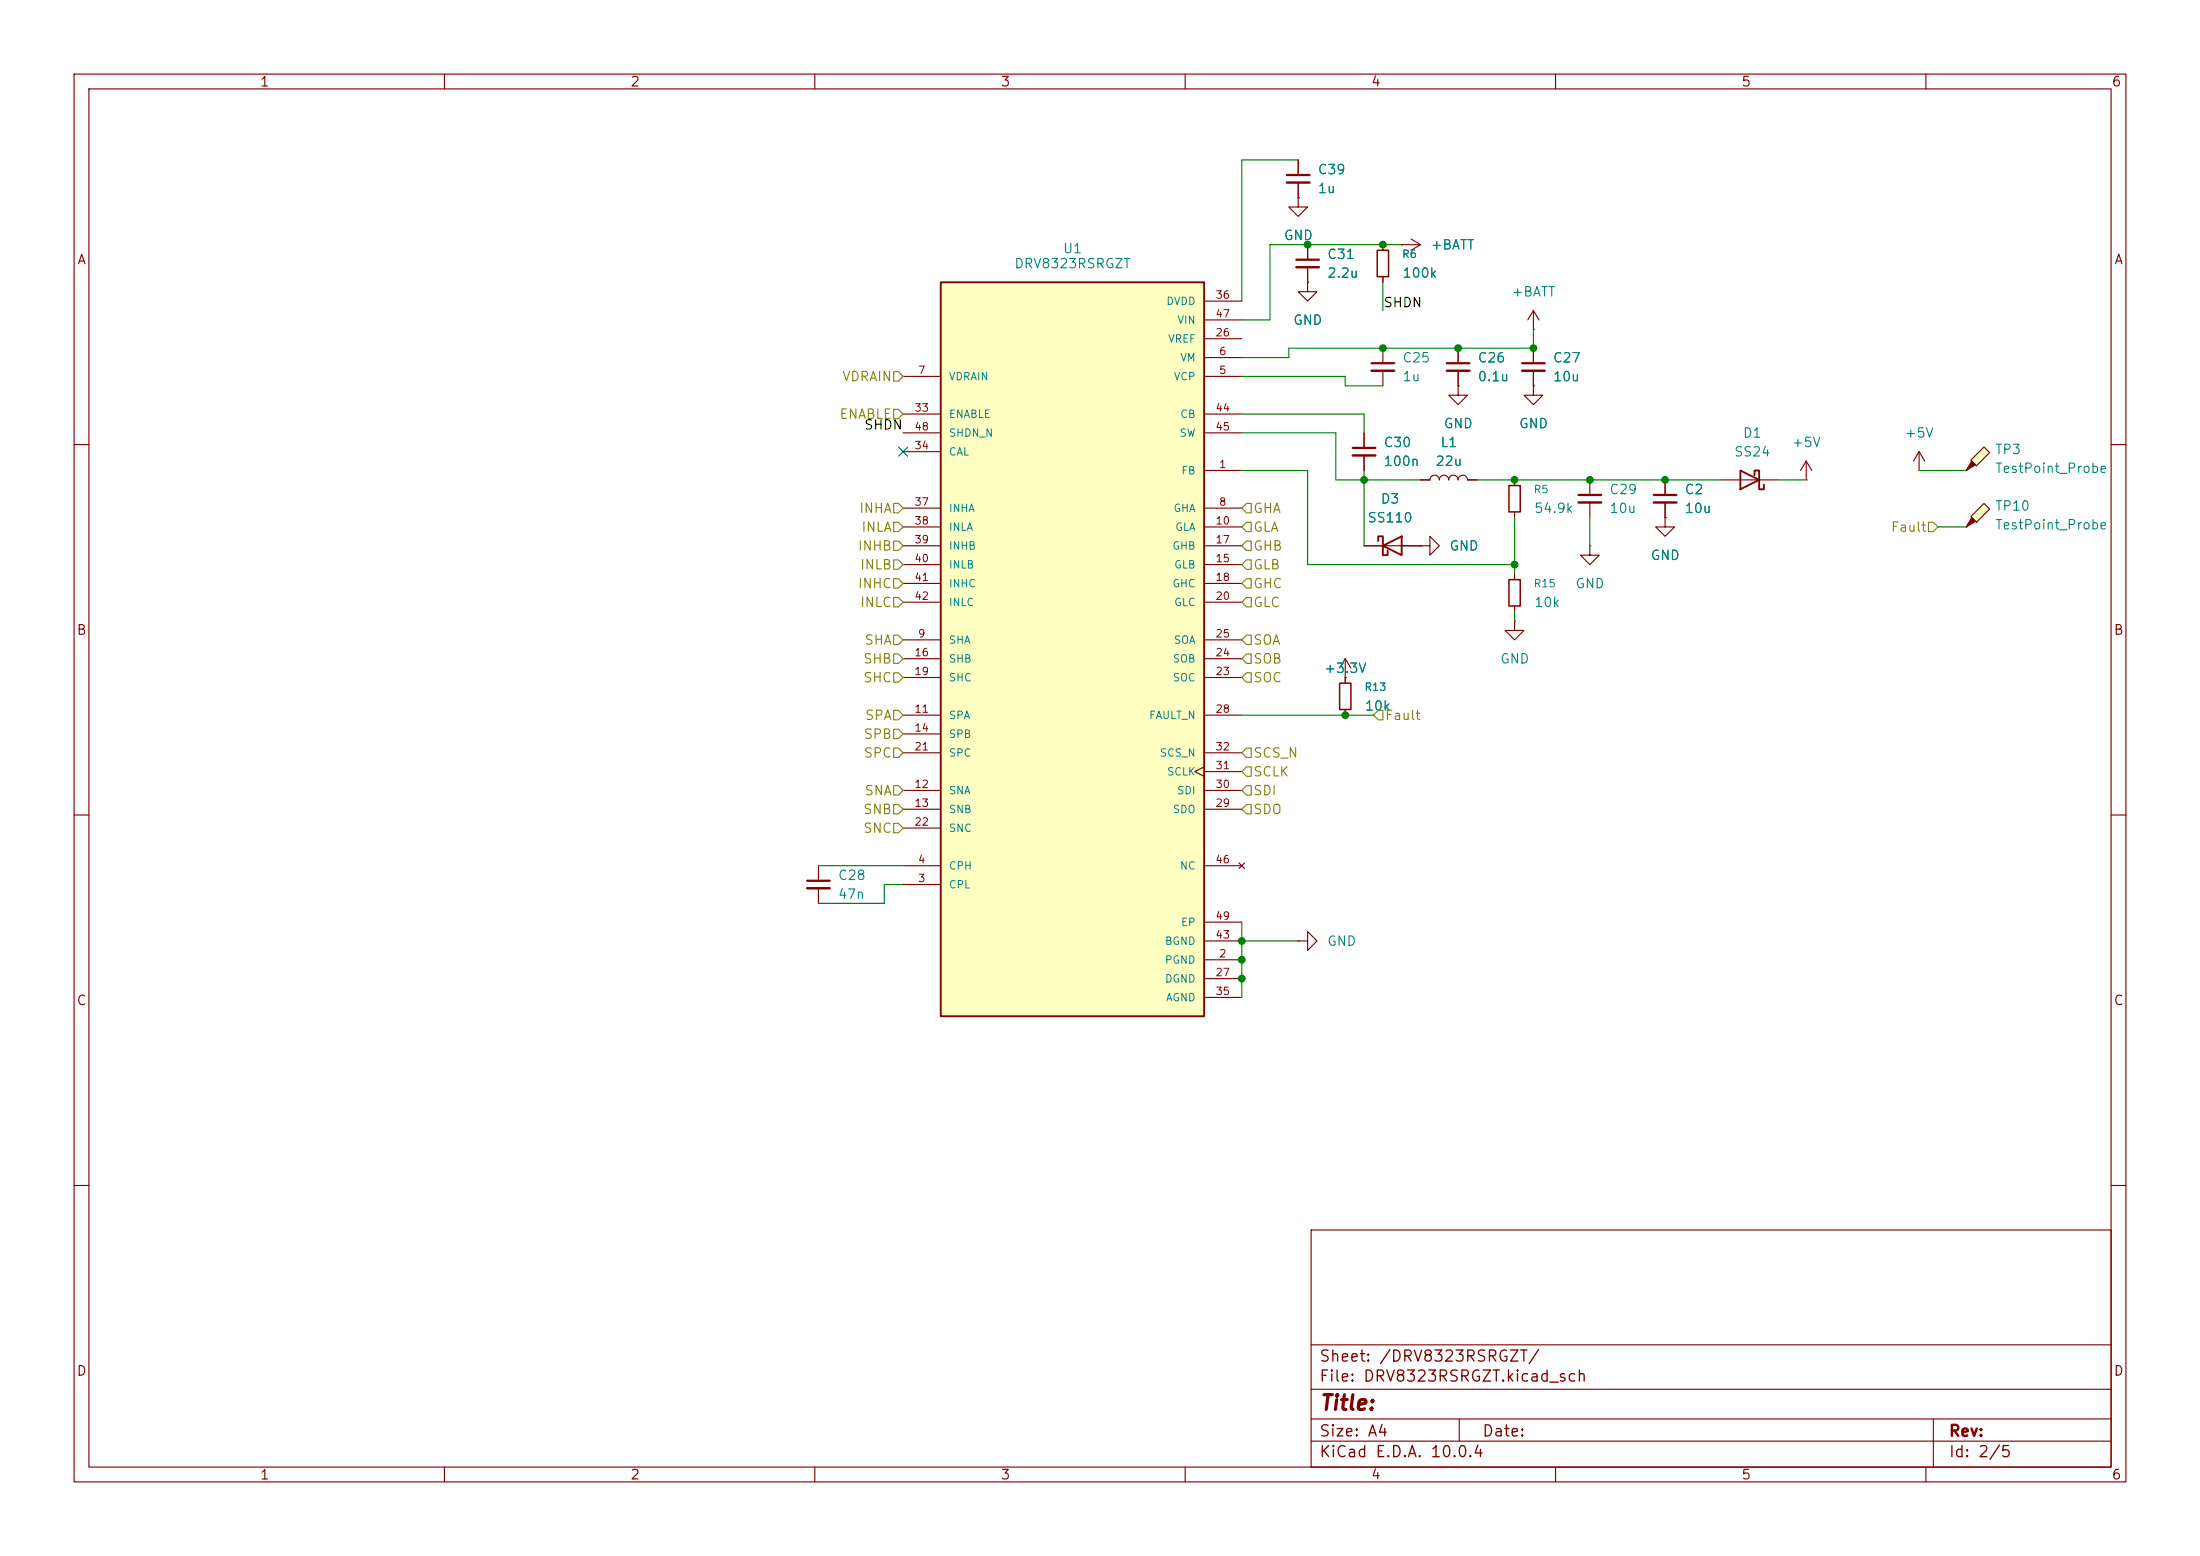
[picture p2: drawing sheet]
<svg xmlns="http://www.w3.org/2000/svg" width="297mm" height="210mm" viewBox="0 0 297 210" stroke-linecap="round" stroke-linejoin="round" font-family="sans-serif">
<g fill="none" stroke="#840000" stroke-width=".15">
<path d="M10 10h277v190h-277zM12 12h273v186h-273zM60 10v2M110 10v2M160 10v2M210 10v2M260 10v2M176.5 38.1v1.3h1.3l-1.3 1.2-1.2-1.2h1.2M176.5 38.1h.1M176.5 33v2.1M176.5 36.1v2M186.7 33v.8"/>
<path d="M186.7 37.3v.8M189.2 33h.1M189.2 33h2.6M190.5 32.3l1.3 .7M191.8 33l-1.3 .8M186.7 47v2M186.7 50v2.1M196.8 52.1v1.2h1.3l-1.3 1.3-1.2-1.3h1.2M196.8 52.1h.1M196.8 47v2M196.8 50v2.1M207 44.5h.1"/>
<path d="M207 41.9l-.8 1.3M207 41.9l.8 1.3M207 41.9v2.6M10 60h2M184.1 73.7h7.7M191.8 73.7h1.2v-1.3l1.3 1.3-1.3 1.2v-1.2M191.8 73.7h.1M191.8 64.8h1.2a.64 .64 0 0 1 .7-.7 .64 .64 0 0 1 .6 .7 .64 .64 0 0 1 .6-.7 .64 .64 0 0 1 .7 .7 .64 .64 0 0 1 .6-.7 .64 .64 0 0 1 .6 .7 .64 .64 0 0 1 .7-.7 .64 .64 0 0 1 .6 .7h1.3M285 60h2M204.5 83.8v1.3h1.2l-1.2 1.3-1.3-1.3h1.3M204.5 83.8h.1M10 110h2"/>
<path d="M110.5 116.8v2.1M110.5 119.9v2M285 110h2M175.3 127h1.2v-1.3l1.3 1.3-1.3 1.3v-1.3M175.3 127h.1M10 160h2M177 166h108v32h-108zM285 160h2M60 198v2M110 198v2M160 198v2M177 194.5h108"/>
<path d="M177 191.5h108M177 187.5h108M177 181.5h108M197 191.5v3M210 198v2M260 198v2M261 191.5v6.5"/>
</g>
<path d="M175 35.1h3.1M185.2 49h3M195.3 49h3.1M109 118.9h3" fill="none" stroke="#840000" stroke-width=".3"/>
<path d="M175 36.1h3.1M185.2 50h3M195.3 50h3.1M109 119.9h3" fill="none" stroke="#840000" stroke-width=".33"/>
<path d="M186.1 73v-.6h.6v2.5h.6v-.6M186.7 73.7l2.5-1.3v2.5z" fill="none" stroke="#840000" stroke-width=".25"/>
<path d="M185.9 33.8h1.6v3.5h-1.6z" fill="none" stroke="#840000" stroke-width=".2"/>
<path d="M127 38.1h35.6v99.1h-35.6z" fill="#ffffc2"/>
<path d="M127 38.1h35.6v99.1h-35.6z" fill="none" stroke="#840000" stroke-width=".25"/>
<g fill="none" stroke="#840000" stroke-width=".15">
<path d="M121.9 50.8h5.1M121.9 55.9h5.1M121.9 58.4h5.1M162.6 50.8h5M162.6 48.3h5M162.6 45.7h5M162.6 55.9h5M162.6 40.6h5M162.6 58.4h5M162.6 43.2h5M207 52.1v1.2h1.3l-1.3 1.3-1.3-1.3h1.3M207 52.1h.1"/>
<path d="M207 47v2M207 50v2.1M121.9 68.6h5.1M121.9 71.1h5.1M121.9 76.2h5.1M121.9 73.7h5.1M121.9 78.7h5.1M121.9 61h5.1M162.6 63.5h5M162.6 68.6h5M162.6 71.1h5M162.6 76.2h5"/>
<path d="M162.6 73.7h5M162.6 78.7h5M121.9 86.4h5.1M121.9 96.5h5.1M121.9 99.1h5.1M121.9 88.9h5.1M121.9 91.4h5.1M121.9 81.3h5.1M162.6 86.4h5M162.6 96.5h5M162.6 88.9h5M162.6 91.4h5"/>
<path d="M162.6 81.3h5M121.9 119.4h5.1M121.9 116.8h5.1M121.9 106.7h5.1M121.9 109.2h5.1M121.9 101.6h5.1M121.9 111.8h5.1M162.6 103.5l-1.3 .6 1.3 .7M162.6 116.8h5M162.6 106.7h5M162.6 109.2h5M162.6 101.6h5"/>
<path d="M162.6 104.1h5M167.3 116.5l.7 .7M168 116.5l-.7 .7M162.6 129.5h5M162.6 132.1h5M162.6 134.6h5M162.6 127h5M162.6 124.5h5"/>
</g>
<path d="M205.5 49h3" fill="none" stroke="#840000" stroke-width=".3"/>
<path d="M205.5 50h3" fill="none" stroke="#840000" stroke-width=".33"/>
<path d="M266.1 69.7l1.7-1.8 .8 .8-1.8 1.8z" fill="#ffffc2"/>
<path d="M266.2 69.9l.5 .5-1.3 .7z" fill="#840000" stroke="#840000" stroke-width=".15"/>
<path d="M265.4 71.1h.1M266.1 69.7l1.7-1.8 .8 .8-1.8 1.8z" fill="none" stroke="#840000" stroke-width=".15"/>
<path d="M266.1 62.1l1.7-1.8 .8 .8-1.8 1.8z" fill="#ffffc2"/>
<path d="M266.2 62.2l.5 .5-1.3 .8z" fill="#840000" stroke="#840000" stroke-width=".15"/>
<g fill="none" stroke="#840000" stroke-width=".15">
<path d="M175.3 26.7v1.2h1.2l-1.2 1.3-1.3-1.3h1.3M175.3 26.7h.1M175.3 21.6v2M175.3 24.6v2.1M176.5 38.1h.1M176.5 33v2.1M176.5 36.1v2M186.7 33v.8M186.7 37.3v.8M189.2 33h.1M184.1 58.4v2.1M196.8 52.1h.1"/>
<path d="M196.8 47v2M196.8 50v2.1M207 52.1h.1M207 47v2M207 50v2.1M184.1 61.5v2M184.1 73.7h2.6M189.2 73.7h2.6M191.8 73.7h.1M191.8 64.8h1.2M198.1 64.8h1.3M204.5 64.8v.7"/>
<path d="M204.5 69.1v.8M204.5 77.5v.7M214.6 73.7v1.2h1.3l-1.3 1.3-1.2-1.3h1.2M214.6 73.7h.1M214.6 64.8v2M214.6 67.8v2.1M224.8 69.9v1.2h1.3l-1.3 1.3-1.3-1.3h1.3M224.8 69.9h.1M224.8 64.8v2M224.8 67.8v2.1M232.4 64.8h7.6M243.8 64.8h.1"/>
<path d="M243.8 62.2l-.7 1.3M243.8 62.2l.8 1.3M243.8 62.2v2.6M259.1 63.5h.1M259.1 61l-.8 1.2M259.1 61l.7 1.2M259.1 61v2.5M265.4 63.5h.1M266.1 62.1l1.7-1.8 .8 .8-1.8 1.8zM181.6 91.4h.1M181.6 88.9l-.8 1.3M181.6 88.9l.8 1.3"/>
<path d="M181.6 88.9v3.3M181.6 95.8v.7M204.5 81.8v.8"/>
</g>
<path d="M234.9 63.5l2.6 1.3-2.6 1.2zM236.9 64.1v-.6h.6v2.5h.6v-.6" fill="none" stroke="#840000" stroke-width=".25"/>
<path d="M203.7 78.2h1.5v3.6h-1.5zM203.7 65.5h1.5v3.6h-1.5zM180.8 92.2h1.6v3.6h-1.6z" fill="none" stroke="#840000" stroke-width=".2"/>
<path d="M173.7 23.6h3.1M182.6 60.5h3.1M213.1 66.8h3.1M223.3 66.8h3" fill="none" stroke="#840000" stroke-width=".3"/>
<path d="M173.7 24.6h3.1M182.6 61.5h3.1M213.1 67.8h3.1M223.3 67.8h3" fill="none" stroke="#840000" stroke-width=".33"/>
<g fill="none" stroke="#848400" stroke-width=".15">
<path d="M120.6 55.2h.7l.6 .7-.6 .6h-.7zM120.6 50.2h.7l.6 .6-.6 .6h-.7zM120.6 75.6h.7l.6 .6-.6 .6h-.7zM120.6 67.9h.7l.6 .7-.6 .6h-.7zM120.6 70.5h.7l.6 .6-.6 .7h-.7zM120.6 78.1h.7l.6 .6-.6 .7h-.7zM120.6 73h.7l.6 .7-.6 .6h-.7zM168.3 67.9h.6v1.3h-.6l-.7-.6zM168.3 75.6h.6v1.2h-.6l-.7-.6zM168.3 78.1h.6v1.3h-.6l-.7-.7zM168.3 70.5h.6v1.3h-.6l-.7-.7zM168.3 73h.6v1.3h-.6l-.7-.6z"/>
<path d="M260.3 70.5h.7l.6 .6-.6 .7h-.7zM120.6 88.3h.7l.6 .6-.6 .6h-.7zM120.6 90.8h.7l.6 .6-.6 .7h-.7zM120.6 98.4h.7l.6 .7-.6 .6h-.7zM120.6 95.9h.7l.6 .6-.6 .7h-.7zM120.6 80.6h.7l.6 .7-.6 .6h-.7zM120.6 85.7h.7l.6 .7-.6 .6h-.7zM168.3 80.6h.6v1.3h-.6l-.7-.6zM168.3 88.3h.6v1.2h-.6l-.7-.6zM168.3 85.7h.6v1.3h-.6l-.7-.6zM168.3 90.8h.6v1.3h-.6l-.7-.7zM186.1 95.9h.6v1.3h-.6l-.7-.7z"/>
<path d="M120.6 101h.7l.6 .6-.6 .6h-.7zM120.6 111.1h.7l.6 .7-.6 .6h-.7zM120.6 108.6h.7l.6 .6-.6 .7h-.7zM120.6 106h.7l.6 .7-.6 .6h-.7zM168.3 108.6h.6v1.3h-.6l-.7-.7zM168.3 103.5h.6v1.3h-.6l-.7-.7zM168.3 101h.6v1.2h-.6l-.7-.6zM168.3 106h.6v1.3h-.6l-.7-.6z"/>
</g>
<g fill="none" stroke="#008400" stroke-width=".15">
<path d="M175.3 21.6h-7.7v19M186.7 38.1v3.8M189.2 33h-17.8v10.2h-3.8M167.6 55.9h16.5v2.5M167.6 58.4h12.7v6.4h11.5M167.6 50.8h14v1.3h5.1M207 44.5v2.5h-33v1.3h-6.4M167.6 63.5h8.9v12.7h28M184.1 63.5v10.2M199.4 64.8h33M204.5 69.9v7.6M214.6 69.9v3.8"/>
<path d="M240 64.8h3.8M259.1 63.5h6.3M261.6 71.1h3.8M167.6 96.5h17.8M204.5 82.6v1.2M110.5 116.8h11.4M121.9 119.4h-2.5v2.5h-8.9M167.6 124.5v10.1M167.6 127h7.7"/>
</g>
<path d="M121.3 60.4l1.2 1.2M122.5 60.4l-1.2 1.2" fill="none" stroke="#000084" stroke-width=".15"/>
<g fill="#008400" stroke="#008400" stroke-width=".14">
<circle cx="167.6" cy="127" r=".46"/>
<circle cx="167.6" cy="129.5" r=".46"/>
<circle cx="184.1" cy="64.8" r=".46"/>
<circle cx="181.6" cy="96.5" r=".46"/>
<circle cx="204.5" cy="76.2" r=".46"/>
<circle cx="204.5" cy="64.8" r=".46"/>
<circle cx="214.6" cy="64.8" r=".46"/>
<circle cx="224.8" cy="64.8" r=".46"/>
<circle cx="196.8" cy="47" r=".46"/>
<circle cx="207" cy="47" r=".46"/>
<circle cx="167.6" cy="132.1" r=".46"/>
<circle cx="176.5" cy="33" r=".46"/>
<circle cx="186.7" cy="33" r=".46"/>
<circle cx="186.7" cy="47" r=".46"/>
</g>
<text font-size="2" fill="#840000" x="178" y="190.8">Title:</text>
<g font-size="1.5" fill="#840000">
<text x="178" y="184.2">Sheet: /DRV8323RSRGZT/</text>
<text x="178" y="186.9">File: DRV8323RSRGZT.kicad_sch</text>
<text x="178" y="197.1">KiCad E.D.A. 10.0.4</text>
<text x="178" y="194.3">Size: A4</text>
<text x="200" y="194.3">Date:</text>
<text x="263" y="194.3">Rev:</text>
<text x="263" y="197.1">Id: 2/5</text>
</g>
<g font-size="1.3" fill="#840000">
<text x="35" y="12">1</text>
<text x="85" y="12">2</text>
<text x="135" y="12">3</text>
<text x="185" y="12">4</text>
<text x="235" y="12">5</text>
<text x="285" y="12">6</text>
<text x="10.3" y="36">A</text>
<text x="285.3" y="36">A</text>
<text x="10.3" y="86">B</text>
<text x="285.3" y="86">B</text>
<text x="10.3" y="136">C</text>
<text x="285.3" y="136">C</text>
<text x="10.3" y="186">D</text>
<text x="285.3" y="186">D</text>
<text x="35" y="200">1</text>
<text x="85" y="200">2</text>
<text x="135" y="200">3</text>
<text x="185" y="200">4</text>
<text x="235" y="200">5</text>
<text x="285" y="200">6</text>
</g>
<g font-size="1.3" fill="#008484">
<text x="177.8" y="23.8">C39</text>
<text x="177.8" y="26.4">1u</text>
<text x="143.4" y="34.5">U1</text>
<text x="173.2" y="32.7">GND</text>
<text x="179.1" y="35.3">C31</text>
<text x="193" y="34">+BATT</text>
<text x="136.8" y="36.5">DRV8323RSRGZT</text>
<text x="179.1" y="37.8">2.2u</text>
<text x="189.2" y="37.8">100k</text>
<text x="204" y="40.3">+BATT</text>
<text x="174.5" y="44.2">GND</text>
<text x="189.2" y="51.8">1u</text>
<text x="189.2" y="49.2">C25</text>
<text x="199.4" y="49.2">C26</text>
<text x="199.4" y="51.8">0.1u</text>
<text x="209.6" y="49.2">C27</text>
<text x="209.6" y="51.8">10u</text>
<text x="194.8" y="58.1">GND</text>
<text x="205" y="58.1">GND</text>
<text x="235.2" y="59.4">D1</text>
<text x="257" y="59.4">+5V</text>
<text x="186.7" y="63.2">100n</text>
<text x="186.7" y="60.7">C30</text>
<text x="193.7" y="63.2">22u</text>
<text x="194.4" y="60.7">L1</text>
<text x="234" y="61.9">SS24</text>
<text x="241.8" y="60.7">+5V</text>
<text x="269.2" y="61.6">TP3</text>
<text x="269.2" y="64.2">TestPoint_Probe</text>
<text x="184.5" y="70.8">SS110</text>
<text x="186.3" y="68.3">D3</text>
<text x="207" y="69.6">54.9k</text>
<text x="217.2" y="67">C29</text>
<text x="217.2" y="69.6">10u</text>
<text x="227.3" y="67">C2</text>
<text x="227.3" y="69.6">10u</text>
<text x="269.2" y="71.8">TestPoint_Probe</text>
<text x="269.2" y="69.2">TP10</text>
<text x="195.6" y="74.6">GND</text>
<text x="222.8" y="75.9">GND</text>
<text x="207" y="82.3">10k</text>
<text x="212.6" y="79.7">GND</text>
<text x="202.4" y="89.9">GND</text>
<text x="178.7" y="91.1">+3.3V</text>
<text x="184.2" y="96.2">10k</text>
<text x="113" y="119.1">C28</text>
<text x="113" y="121.6">47n</text>
<text x="179.1" y="128">GND</text>
</g>
<g font-size="1.3">
<text x="186.7" y="41.8">SHDN</text>
<text x="116.6" y="58.3">SHDN</text>
</g>
<g font-size="1.3" fill="#848400">
<text x="113.6" y="51.8">VDRAIN</text>
<text x="113.2" y="56.9">ENABLE</text>
<text x="115.9" y="69.6">INHA</text>
<text x="169.1" y="69.6">GHA</text>
<text x="115.7" y="74.6">INHB</text>
<text x="116" y="77.2">INLB</text>
<text x="116.2" y="72.1">INLA</text>
<text x="169.1" y="77.2">GLB</text>
<text x="169.1" y="72.1">GLA</text>
<text x="169.1" y="74.6">GHB</text>
<text x="255.2" y="72.1">Fault</text>
<text x="115.7" y="79.7">INHC</text>
<text x="116" y="82.3">INLC</text>
<text x="169.1" y="79.7">GHC</text>
<text x="169.1" y="82.3">GLC</text>
<text x="116.4" y="89.9">SHB</text>
<text x="116.6" y="87.3">SHA</text>
<text x="169.1" y="89.9">SOB</text>
<text x="169.1" y="87.3">SOA</text>
<text x="116.4" y="92.4">SHC</text>
<text x="169.1" y="92.4">SOC</text>
<text x="116.5" y="100">SPB</text>
<text x="116.7" y="97.5">SPA</text>
<text x="186.9" y="97.5">Fault</text>
<text x="116.5" y="102.6">SPC</text>
<text x="116.6" y="107.7">SNA</text>
<text x="169.1" y="105.1">SCLK</text>
<text x="169.1" y="102.6">SCS_N</text>
<text x="169.1" y="107.7">SDI</text>
<text x="116.4" y="112.7">SNC</text>
<text x="116.4" y="110.2">SNB</text>
<text x="169.1" y="110.2">SDO</text>
</g>
<g font-size="1" fill="#008484">
<text x="189.2" y="35.1">R6</text>
<text x="157.4" y="41.4">DVDD</text>
<text x="157.6" y="46.5">VREF</text>
<text x="158.9" y="44">VIN</text>
<text x="128" y="51.6">VDRAIN</text>
<text x="158.4" y="51.6">VCP</text>
<text x="159.3" y="49">VM</text>
<text x="128" y="56.7">ENABLE</text>
<text x="128" y="59.2">SHDN_N</text>
<text x="159.2" y="59.2">SW</text>
<text x="159.3" y="56.7">CB</text>
<text x="128" y="61.7">CAL</text>
<text x="159.4" y="64.3">FB</text>
<text x="128" y="69.4">INHA</text>
<text x="128" y="71.9">INLA</text>
<text x="158.3" y="69.4">GHA</text>
<text x="158.6" y="71.9">GLA</text>
<text x="207" y="66.8">R5</text>
<text x="128" y="74.4">INHB</text>
<text x="128" y="77">INLB</text>
<text x="158.2" y="74.4">GHB</text>
<text x="158.4" y="77">GLB</text>
<text x="128" y="79.5">INHC</text>
<text x="128" y="82.1">INLC</text>
<text x="158.2" y="79.5">GHC</text>
<text x="158.4" y="82.1">GLC</text>
<text x="207" y="79.5">R15</text>
<text x="128" y="87.1">SHA</text>
<text x="128" y="89.7">SHB</text>
<text x="158.2" y="89.7">SOB</text>
<text x="158.4" y="87.1">SOA</text>
<text x="128" y="92.2">SHC</text>
<text x="158.2" y="92.2">SOC</text>
<text x="184.1" y="93.5">R13</text>
<text x="128" y="97.3">SPA</text>
<text x="128" y="99.8">SPB</text>
<text x="155" y="97.3">FAULT_N</text>
<text x="128" y="107.5">SNA</text>
<text x="128" y="102.4">SPC</text>
<text x="156.5" y="102.4">SCS_N</text>
<text x="157.5" y="104.9">SCLK</text>
<text x="158.8" y="107.5">SDI</text>
<text x="128" y="110">SNB</text>
<text x="128" y="112.5">SNC</text>
<text x="158.2" y="110">SDO</text>
<text x="128" y="117.6">CPH</text>
<text x="159.2" y="117.6">NC</text>
<text x="128" y="120.2">CPL</text>
<text x="159.4" y="125.2">EP</text>
<text x="157.2" y="130.3">PGND</text>
<text x="157.2" y="127.8">BGND</text>
<text x="157.2" y="132.9">DGND</text>
<text x="157.3" y="135.4">AGND</text>
</g>
<g font-size="1" fill="#840000">
<text x="164" y="40.6">36</text>
<text x="164" y="45.6">26</text>
<text x="164" y="43.1">47</text>
<text x="123.8" y="50.7">7</text>
<text x="164.5" y="50.7">5</text>
<text x="164.5" y="48.2">6</text>
<text x="123.4" y="55.8">33</text>
<text x="123.4" y="58.3">48</text>
<text x="164" y="55.8">44</text>
<text x="164" y="58.3">45</text>
<text x="123.4" y="60.9">34</text>
<text x="164.5" y="63.4">1</text>
<text x="123.4" y="68.5">37</text>
<text x="123.4" y="71">38</text>
<text x="164" y="71">10</text>
<text x="164.5" y="68.5">8</text>
<text x="123.4" y="73.6">39</text>
<text x="123.4" y="76.1">40</text>
<text x="164" y="76.1">15</text>
<text x="164" y="73.6">17</text>
<text x="123.4" y="78.7">41</text>
<text x="123.4" y="81.2">42</text>
<text x="164" y="78.7">18</text>
<text x="164" y="81.2">20</text>
<text x="123.4" y="88.8">16</text>
<text x="123.8" y="86.3">9</text>
<text x="164" y="88.8">24</text>
<text x="164" y="86.3">25</text>
<text x="123.4" y="91.4">19</text>
<text x="164" y="91.4">23</text>
<text x="123.4" y="96.4">11</text>
<text x="123.4" y="99">14</text>
<text x="123.4" y="101.5">21</text>
<text x="164" y="96.4">28</text>
<text x="164" y="101.5">32</text>
<text x="123.4" y="106.6">12</text>
<text x="164" y="106.6">30</text>
<text x="164" y="104.1">31</text>
<text x="123.4" y="109.1">13</text>
<text x="123.4" y="111.7">22</text>
<text x="164" y="109.1">29</text>
<text x="123.8" y="119.3">3</text>
<text x="123.8" y="116.8">4</text>
<text x="164" y="116.8">46</text>
<text x="164" y="124.4">49</text>
<text x="164" y="126.9">43</text>
<text x="164.5" y="129.5">2</text>
<text x="164" y="132">27</text>
<text x="164" y="134.5">35</text>
</g>
</svg>
